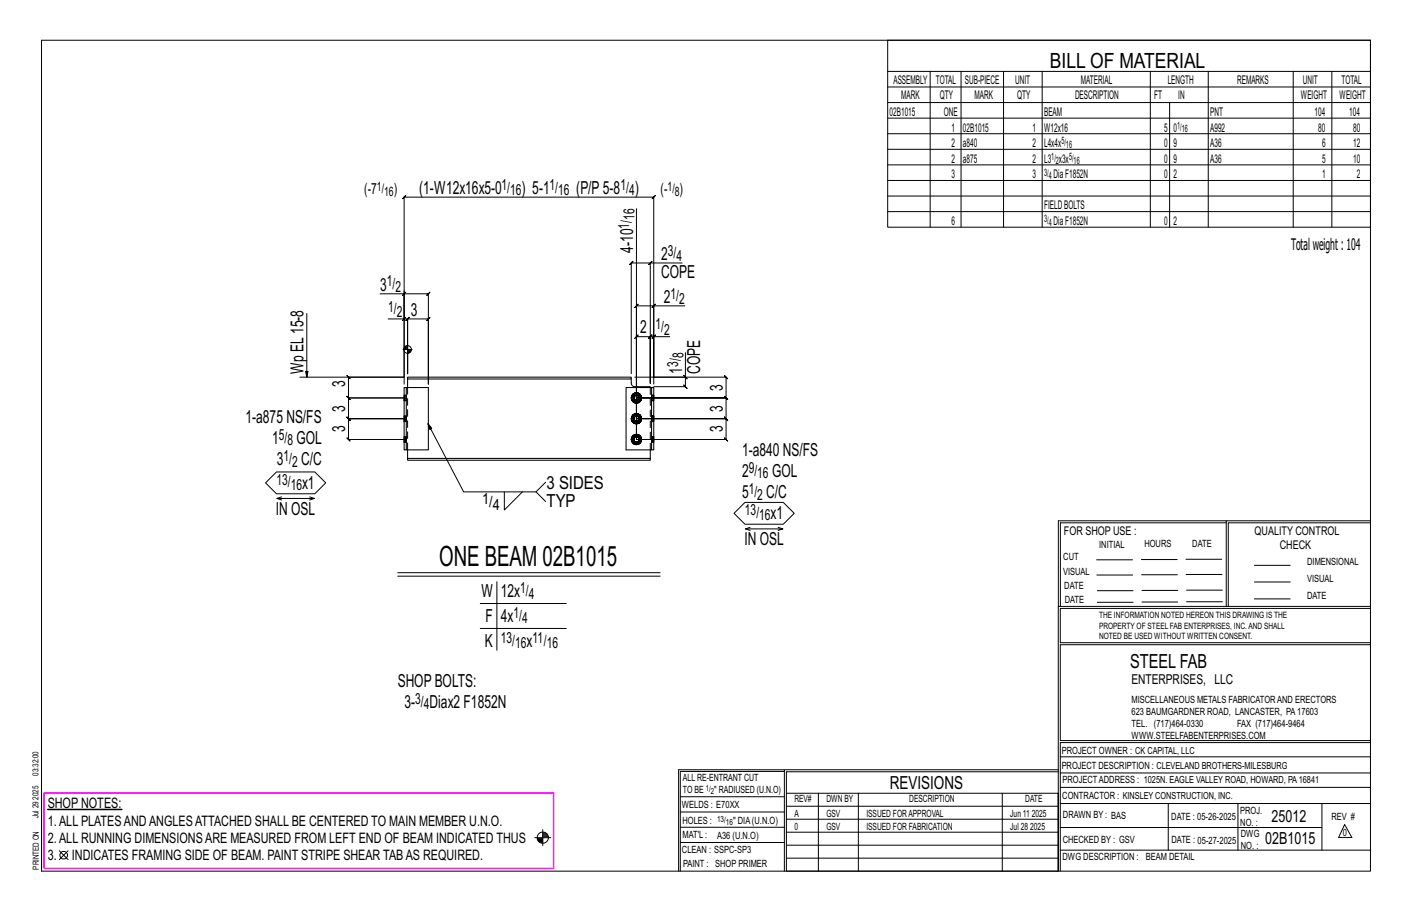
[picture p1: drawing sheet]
<svg xmlns="http://www.w3.org/2000/svg" width="432mm" height="279mm" viewBox="0 0 432 279" stroke-linecap="round" stroke-linejoin="round" font-family="sans-serif">
<path d="M14.6 247.4h22.7v.1h-22.7z" fill="#000" stroke="#000" stroke-width=".31"/>
<g fill="none" stroke="#000" stroke-width=".31">
<path d="M12.7 12.3h406.4v254h-406.4zM271.5 12.3h147.6v57.2h-147.6zM271.5 21.8h147.6M271.5 26.6h147.6M271.5 31.4h147.6M271.5 36.1h147.6M284.5 21.8v47.7M293.9 21.8v47.7M306.9 21.8v47.7M318.7 21.8v47.7M351.8 21.8v47.7M357.7 31.4v38.1"/>
<path d="M369.5 21.8v47.7M395.5 21.8v47.7M407.3 21.8v47.7M271.5 40.9h147.6M271.5 45.6h147.6M271.5 50.4h147.6M271.5 55.2h147.6M271.5 59.9h147.6M194.6 63.8v70.5v-40.8l-.5 .5 1-1-.5 .5h5.3M199.4 79.9l-1 1zM271.5 64.7h147.6M93.8 95.8v19.5l-.4-1.8h.8l-.4 1.8"/>
<path d="M116.2 89.8h7.4v27.6M123.6 88.9v8.6h-4.9M123.6 97.5h1l-.5 .5 1-1-.5 .5v16.7M123.6 89.8h7.4l-.5 .5 1-1-.5 .5v27.6v-19.9l.5-.5-1 1 .5-.5h-6.4l.5-.5-1 1 .5-.5v16.7v-7.4M124.1 97l-1 1zM124.1 89.3l-1 1zM198.9 80.4h-5.9l.5-.5-1 1 .5-.5v33.8M199.9 93.5l.5-.5-1 1zM208.6 80.4h-9.7v36.7v-14.2l-.5 .5 1-1-.5 .5h1M209.4 93.5h-9.5v21.8h22.1l-.5-.5 1 1-.5-.5v6.3l-.5-.5 1 1-.5-.5h-27.4h27.4l-.5-.5 1 1-.5-.5v6.4l-.5-.5 1 1-.5-.5h-27.4h27.4l-.5-.5 1 1-.5-.5v6.3l-.5-.5 1 1-.5-.5h-27.4M91.7 115.3h31.9M123.2 106.8h2.8"/>
<path d="M123.6 106.3v.5M123.8 106v.8M124 105.9v.9M124.2 105.7v1.1M124.4 105.7v1.1M124.6 105.4v2.8M124.9 106.8v1.2M125.1 106.8v1.1M125.3 106.8v1M125.5 106.8v.8M125.7 106.8v.5M198.9 117.1v-14.2l.5-.5-1 1 .5-.5h-4.3l.5-.5-1 1 .5-.5v18.7"/>
<path d="M199.4 103.4l1-1zM199.9 115.3v-55l.5-.5-1 1 .5-.5h-76.3l.5-.5-1 1 .5-.5v55h-17l-.5-.5 1 1-.5-.5v6.3l-.5-.5 1 1-.5-.5h17h-17l-.5-.5 1 1-.5-.5v6.4l-.5-.5 1 1-.5-.5h17h-17l-.5-.5 1 1-.5-.5v6.3l-.5-.5 1 1-.5-.5h17M204.8 102.9h-4.9v14.5M209.1 114.8l1 1zM209.6 107.8v7.5h-15.5M209.6 115.3v2.9l-.5-.5 1 1-.5-.5h-9.7M130.9 129.5l.5 1.8 .6-.4-1.1-1.4 10.9 20.9h22.1l2.9-3M193.1 121.6h.5M193.1 128h.5M193.1 134.3h.5M193.2 121.1l.5 .1-.1 .4M193.2 127.4l.5 .2-.1 .4"/>
<path d="M193.2 133.8l.5 .1-.1 .4M193.6 122.7l.4 .4M193.6 129.1l.4 .3M193.6 135.4l.4 .4M193.6 121.6l.1 .4-.5 .2M193.6 128l.1 .4-.5 .2M193.6 134.3l.1 .4-.5 .2M193.7 121.2l.2-.3-.3-.3a1.52 1.52 0 0 0 0 2.1l.3-.3-.2-.4M193.7 127.6l.2-.3-.3-.4a1.52 1.52 0 0 0 0 2.2l.3-.4-.2-.3M193.7 133.9l.2-.3-.3-.3a1.52 1.52 0 0 0 0 2.1l.3-.3-.2-.4M193.9 122.4l.3 .2-.2 .5 .6 .1M193.9 128.7l.3 .2-.2 .5 .6 .1"/>
<path d="M193.9 135.1l.3 .2-.2 .5 .6 .1M194 120.2l-.4 .4M194 126.6l-.4 .3M194 132.9l-.4 .4M194.2 122.6l.4 .1v.5l.6-.1M194.2 128.9l.4 .1v.5l.6-.1M194.2 135.3l.4 .1v.5l.6-.1M194.6 120.1l-.6 .1 .2 .5-.3 .2M194.6 120.6l.4 .1 .2-.5 .5 .4-.3 .3M194.6 126.5l-.6 .1 .2 .5-.3 .2M194.6 127l.4 .1 .2-.5 .5 .3-.3 .4M194.6 132.8l-.6 .1 .2 .5-.3 .2"/>
<path d="M194.6 133.3l.4 .1 .2-.5 .5 .4-.3 .3M195 120.7l.4 .2 .3 .7h.4l-.1 .6M195 127.1l.4 .2 .3 .7h.4l-.1 .6M195 133.4l.4 .2 .3 .7h.4l-.1 .6M195.2 120.2l-.6-.1v.5l-.4 .1M195.2 126.6l-.6-.1v.5l-.4 .1M195.2 132.9l-.6-.1v.5l-.4 .1M195.4 122.4l.3 .3-.5 .4-.2-.5-.4 .1M195.4 128.7l.3 .4-.5 .3-.2-.5-.4 .1M195.4 135.1l.3 .3-.5 .4-.2-.5-.4 .1M195.6 122l.4 .2-.3 .5M195.6 128.4l.4 .2-.3 .5"/>
<path d="M195.6 134.7l.4 .2-.3 .5M195.7 121.6l-.3 .8-.4 .2M195.7 128l-.3 .7-.4 .2M195.7 134.3l-.3 .8-.4 .2M195.7 120.6l.3 .5-.4 .1M195.7 126.9l.3 .5-.4 .2M195.7 133.3l.3 .5-.4 .1M196 121.1l.1 .5M196 127.4l.1 .6M196 133.8l.1 .5M84.5 144.3h11.8l3.3 3.3-3.3 3.3h-11.8l-3.3-3.3zM84.7 152.4h11.4l-1.4 .4"/>
<path d="M86.1 151.9l-1.4 .5 1.4 .4M94.7 151.9l1.4 .5M154.2 150.4v5.5l5.6-5.5M163.9 150.4l2.9 2.9M224.5 156.9l3.3-3.3h11.7l3.4 3.3-3.4 3.3h-11.7zM375 159.8h-50.7v25.6M375 159.2h-51.3l-.1 107.1M419.1 159.2h-44.1v26.2M419.1 159.8h-43.5v25.6M121.6 175.1h80.3M121.6 176.1h80.3M152 177.8v21"/>
<path d="M228 161.7h11.4l-1.4 .5M229.4 161.2l-1.4 .5 1.4 .5M238 161.2l1.4 .5M335.4 171.1h10.9M335.4 175.8h11M349 171h11M349.1 175.7h11M362.7 171h10.9M362.7 175.6h11M383.6 172.8h11M383.6 177.9h11M146.9 184.5h26.3"/>
<path d="M146.9 192.1h26.3M323.7 185.4h95.4M335.5 184.1h11M335.5 180.6h11M349.2 184h11M349.2 180.5h11M362.9 180.4h10.9M362.9 184h10.9M383.6 183.1h11M419.1 186h-94.9v10.5h94.9M419.1 197.1h-94.9v29.3h94.9v.6h-94.9v39.3M239.9 235.8h-31.9v30.5"/>
<path d="M239.9 235.3h-32.4v31M323.6 235.3h-83.7v31M323.6 235.9h-83.1v6.6M324.2 236.3h94.9M324.2 231.4h94.9M163.5 256.1h4.9M164.3 256.4h1.7M164.4 256.6h1.6M164.5 256.9h1.5M164.7 257.2h1.3M165 257.5h1M166 253.6v4.9"/>
<path d="M166 254.6h.9M166 255.8h1.7M166 254.9h1.3M166 255.2h1.5M166 255.5h1.6M208 252.9h31.9M208 257.5h31.9M208 243.6h31.9M208 248.2h31.9M240.5 242.5h83.1v23.8h-83.1zM240.5 258.4h83.1M240.5 254.4h83.1"/>
<path d="M240.5 250.4h83.1M240.5 246.5h83.1M250.3 242.5v23.8M262.5 242.5v23.8M306.5 242.5v23.8M324.2 253h80.1M324.2 245.6h94.9M324.2 259.9h94.9M324.2 240.7h94.9M357.3 245.6v14.3M378.6 245.6v14.3M404.3 245.6v14.3"/>
<path d="M411.2 252.1l2.2 3.9h-4zM18.1 260.1l2.7 2.7M20.8 260.1l-2.7 2.7M240.5 262.3h83.1"/>
<circle cx="124.6" cy="106.8" r="1.16"/>
<circle cx="166" cy="256.1" r="1.71"/>
<circle cx="19.5" cy="261.4" r="1.17"/>
</g>
<path d="M13.5 242.4h155.8v23.1h-155.8z" fill="none" stroke="#f0f" stroke-width=".5"/>
<path d="M123.6 118.5h.6v19h-.6zM124.2 118.5h6.8v19h-6.8M124.6 115.3h68.4v.6h-68.4zM124.6 115.9v2.6M193 115.9v1.2a1.06 1.06 0 0 0 1.1 1.1h4.8v.3M199.3 118.5h.6v19h-.6zM199.3 118.5h-7.8v19h7.8M124.6 137.5v2.6M198.9 137.5v2.6M124.6 140.1h74.3v.6h-74.3z" fill="none" stroke="#000" stroke-width=".32"/>
<g fill="none" stroke="#000" stroke-width=".31" stroke-dasharray="2 1.4">
<path d="M124.6 118.5v19M123.6 135.1l.7 .1zM123.6 135.1v-.1M123.6 134.7v.3h.7v.1M123.6 134.3v-.3h.7v.3M123.6 134v-.3h.7v.3M123.6 133.7v-.1h.7v.1M123.6 133.6h.7M123.6 128.8l.7 .1zM123.6 128.8v-.2M123.6 128.3v.3h.7v.2M123.6 128v-.3h.7v.3"/>
<path d="M123.6 127.7v-.3h.7v.3M123.6 127.4v-.2h.7v.2M123.6 127.2h.7M123.6 122.4l.7 .1zM123.6 122.4v-.1M123.6 122v.3h.7v.1M123.6 121.6v-.3h.7v.3M123.6 121.3v-.3h.7v.3M123.6 121v-.1h.7v.1M123.6 120.9h.7M124.3 134.7v-.4h-.7v.4h.7v.3M124.3 128.3v-.3h-.7v.3h.7v.3"/>
<path d="M124.3 122v-.4h-.7v.4h.7v.3M193 121.6l.2 .7zM193 128l.2 .6zM193 134.3l.2 .7zM193.1 121.6l.1 .6zM193.1 121.6l.8-1.3-.8 1.3 .8 1.4-.8-1.4h.5M193.1 128l.1 .6zM193.1 128l.8-1.3-.8 1.3 .8 1.3-.8-1.3h.5M193.1 134.3l.1 .6zM193.1 134.3l.8-1.3-.8 1.3 .8 1.4-.8-1.4h.5M193.2 121l-.2 .6zM193.2 122.3l.3 .5z"/>
<path d="M193.2 127.4l-.2 .6zM193.2 128.6l.3 .5zM193.2 133.7l-.2 .6zM193.2 135l.3 .5zM193.2 122.2l.5-.2-.1-.4M193.2 121.1l.5 .1-.1 .4M193.2 128.6l.5-.2-.1-.4M193.2 127.4l.5 .2-.1 .4M193.2 134.9l.5-.2-.1-.4M193.2 133.8l.5 .1-.1 .4M193.5 120.5l-.3 .5zM193.5 122.8l.5 .3z"/>
<path d="M193.5 120.5l.5-.3zM193.5 126.9l-.3 .5zM193.5 129.1l.5 .4zM193.5 126.9l.5-.4zM193.5 133.2l-.3 .5zM193.5 135.5l.5 .3zM193.5 133.2l.5-.3zM193.6 122.7l.4 .4zM193.6 122.7l.4 .4M193.6 120.6l.4-.4zM193.6 120.6l.4-.4M193.6 129.1l.4 .3z"/>
<path d="M193.6 129.1l.4 .3M193.6 126.9l.4-.3zM193.6 126.9l.4-.3M193.6 135.4l.4 .4zM193.6 135.4l.4 .4M193.6 133.3l.4-.4zM193.6 133.3l.4-.4M193.7 122l.5 .6M193.7 121.2l.5-.5M193.7 128.4l.5 .5M193.7 127.6l.5-.5M193.7 134.7l.5 .6"/>
<path d="M193.7 133.9l.5-.5M193.8 121.6l.1 .4zM193.8 128l.1 .4zM193.8 134.3l.1 .4zM193.9 123h1.5zM193.9 120.3h1.5zM193.9 129.3h1.5zM193.9 126.7h1.5zM193.9 135.7h1.5zM193.9 133h1.5zM193.9 120.9l-.3-.3-.5 1 .1-.5v1.1l.4 .5-.4-.5 .4 .5 .3-.3M193.9 127.3l-.3-.4-.5 1.1 .1-.6v1.2l.4 .5-.4-.5 .4 .5 .3-.4"/>
<path d="M193.9 133.6l-.3-.3-.5 1 .1-.5v1.1l.4 .5-.4-.5 .4 .5 .3-.3M193.9 121.2l-.1 .4zM193.9 122l.3 .3zM193.9 121.2l.3-.2zM193.9 127.6l-.1 .4zM193.9 128.4l.3 .3zM193.9 127.6l.3-.3zM193.9 133.9l-.1 .4zM193.9 134.7l.3 .3zM194 123.1l.6 .1zM194 120.2l.6-.1zM194 129.5l.6 .1z"/>
<path d="M194 126.5l.6-.1zM194 135.8l.6 .1zM194 132.9l.6-.1zM194.2 122.6l.4 .1v.5l-.6-.1 .6 .1-.6-.1zM194.2 122.3l.4 .1zM194.2 121l.4-.1zM194.2 128.9l.4 .1v.5l-.6-.1 .6 .1-.6-.1zM194.2 128.7l.4 .1zM194.2 127.3l.4-.1zM194.2 133.7l-.3 .2zM194.2 135.3l.4 .1v.5l-.6-.1 .6 .1-.6-.1zM194.2 135l.4 .1z"/>
<path d="M194.2 133.7l.4-.1zM194.6 120.1l-.6 .1 .6-.1-.6 .1 .2 .5 .4-.1M194.6 123.2l.6-.1zM194.6 123.2l.6-.1M194.6 122.7l.4-.1 .2 .5M194.6 122.4l.4-.1zM194.6 120.9l.4 .1zM194.6 120.1l.6 .1-.6-.1 .6 .1-.2 .5-.4-.1zM194.6 120.1l.6 .1zM194.6 126.5l-.6 .1 .6-.1-.6 .1 .2 .5 .4-.1M194.6 129.6l.6-.1zM194.6 129.5l.6-.1z"/>
<path d="M194.6 129.5l.6-.1M194.6 129l.4-.1 .2 .5M194.6 128.8l.4-.1zM194.6 127.2l.4 .1zM194.6 126.5l.6 .1-.6-.1 .6 .1-.2 .5-.4-.1zM194.6 126.4l.6 .1zM194.6 132.8l-.6 .1 .6-.1-.6 .1 .2 .5 .4-.1M194.6 135.9l.6-.1zM194.6 135.9l.6-.1M194.6 135.4l.4-.1 .2 .5M194.6 135.1l.4-.1zM194.6 133.6l.4 .1z"/>
<path d="M194.6 132.8l.6 .1-.6-.1 .6 .1-.2 .5-.4-.1zM194.6 132.8l.6 .1zM195 122.6l.4-.2M195 122.3l.3-.3zM195 121l.3 .2zM195 120.7l.4 .2M195 128.9l.4-.2M195 128.7l.3-.3zM195 127.3l.3 .3zM195 127.1l.4 .2M195 135.3l.4-.2M195 135l.3-.3z"/>
<path d="M195 133.7l.3 .2zM195 133.4l.4 .2M195.2 123.1l.5-.4zM195.2 123.1l.5-.4M195.2 120.2l.5 .4zM195.2 120.2l.5 .4M195.2 129.4l.5-.3zM195.2 129.4l.5-.3M195.2 126.6l.5 .3zM195.2 126.6l.5 .3M195.2 135.8l.5-.4zM195.2 135.8l.5-.4"/>
<path d="M195.2 132.9l.5 .4zM195.2 132.9l.5 .4M195.2 123.1l.6-.3zM195.2 120.2l.6 .3zM195.2 129.5l.6-.4zM195.2 126.5l.6 .4zM195.2 135.8l.6-.3zM195.2 132.9l.6 .3zM195.3 121.2l.1 .4zM195.3 127.6l.1 .4zM195.3 133.9l.1 .4zM195.4 120.3l.7 1.3z"/>
<path d="M195.4 126.7l.7 1.3zM195.4 133l.7 1.3zM195.4 121.6l-.1 .4zM195.4 128l-.1 .4zM195.4 134.3l-.1 .4zM195.6 122l.4 .2-.3 .5M195.6 121.2l.4-.1-.3-.5M195.6 128.4l.4 .2-.3 .5M195.6 127.6l.4-.2-.3-.5M195.6 134.7l.4 .2-.3 .5M195.6 133.9l.4-.1-.3-.5M195.7 122.7l-.3-.3 .3-.8"/>
<path d="M195.7 120.6l-.3 .3 .3 .7h.4l-.1 .6M195.7 129.1l-.3-.4 .3-.7M195.7 126.9l-.3 .4 .3 .7h.4l-.1 .6M195.7 135.4l-.3-.3 .3-.8M195.7 133.3l-.3 .3 .3 .7h.4l-.1 .6M195.8 120.5l.3 .5zM195.8 126.9l.3 .5zM195.8 133.2l.3 .5zM196 121.1l.1 .5zM196 121.1l.1 .5M196 127.4l.1 .6zM196 127.4l.1 .6"/>
<path d="M196 133.8l.1 .5zM196 133.8l.1 .5M196.1 122.3l-.3 .5zM196.1 121l.1 .6zM196.1 128.6l-.3 .5zM196.1 127.4l.1 .6zM196.1 135l-.3 .5zM196.1 133.7l.1 .6zM196.1 121.6l-.7 1.4zM196.1 128l-.7 1.3zM196.1 134.3l-.7 1.4zM196.2 121.6l-.1 .7z"/>
<path d="M196.2 128l-.1 .6zM196.2 134.3l-.1 .7zM198.9 137.5v-19M199.2 120.8l.7 .1zM199.2 121.3v.3h.7v-.3h-.7v-.3M199.2 127.1l.7 .1zM199.2 127.7v.3h.7v-.3h-.7v-.3M199.2 133.5l.7 .1zM199.2 134v.3h.7v-.3h-.7v-.3M199.9 120.9v.1M199.9 121.3v-.3h-.7v-.1M199.9 121.6v.4h-.7v-.4"/>
<path d="M199.9 122v.3h-.7v-.3M199.9 122.3v.1h-.7v-.1M199.9 122.4h-.7M199.9 127.2v.2M199.9 127.7v-.3h-.7v-.2M199.9 128v.3h-.7v-.3M199.9 128.3v.3h-.7v-.3M199.9 128.6v.2h-.7v-.2M199.9 128.8h-.7M199.9 133.6v.1M199.9 134v-.3h-.7v-.1M199.9 134.3v.4h-.7v-.4"/>
<path d="M199.9 134.7v.3h-.7v-.3M199.9 135v.1h-.7v-.1M199.9 135.1h-.7"/>
</g>
<text font-size="8.6" x="134.3" y="173.1">ONE BEAM 02B1015</text>
<text font-size="6.4" x="321.1" y="20.7">BILL OF MATERIAL</text>
<text font-size="5.9" x="345.6" y="204.1">STEEL FAB</text>
<g font-size="5.5">
<text x="128.2" y="59.3">(1-W12x16x5-0</text>
<text x="159.5" y="59.3">) 5-1</text>
<text x="176.2" y="59.3">(P/P5-8</text>
<text x="194.1" y="59.3">)</text>
<text x="193.6" y="77.3" transform="rotate(-90 193.6 77.3)">4-10</text>
<text x="202.2" y="79.4">2</text>
<text x="116.2" y="88.8">3</text>
<text x="202.2" y="84.9">COPE</text>
<text x="203" y="92.5">2</text>
<text x="125.6" y="96.5">3</text>
<text x="195.7" y="101.9">2</text>
<text x="92.8" y="114.2" transform="rotate(-90 92.8 114.2)">Wp EL15-8</text>
<text x="105.6" y="118.4" transform="rotate(-90 105.6 118.4)">3</text>
<text x="208.6" y="114.2" transform="rotate(-90 208.6 114.2)">1</text>
<text x="214.1" y="114.2" transform="rotate(-90 214.1 114.2)">COPE</text>
<text x="221" y="119.5" transform="rotate(-90 221 119.5)">3</text>
<text x="105.6" y="125.8" transform="rotate(-90 105.6 125.8)">3</text>
<text x="221" y="125.8" transform="rotate(-90 221 125.8)">3</text>
<text x="75.1" y="129.2">1-a875 NS/FS</text>
<text x="83.2" y="135.7">1</text>
<text x="90.7" y="135.7">GOL</text>
<text x="105.6" y="132.2" transform="rotate(-90 105.6 132.2)">3</text>
<text x="221" y="132.2" transform="rotate(-90 221 132.2)">3</text>
<text x="84.7" y="142.2">3</text>
<text x="92.1" y="142.2">C/C</text>
<text x="226.9" y="139.3">1-a840 NS/FS</text>
<text x="92.4" y="149.4">x1</text>
<text x="167.1" y="149.4">3 SIDES</text>
<text x="226.9" y="145.8">2</text>
<text x="236.1" y="145.8">GOL</text>
<text x="167.1" y="154.9">TYP</text>
<text x="226.9" y="152.3">5</text>
<text x="234.3" y="152.3">C/C</text>
<text x="84.4" y="157.4">IN OSL</text>
<text x="235.7" y="158.7">x1</text>
<text x="227.6" y="166.7">IN OSL</text>
<text x="147.3" y="182.5">W</text>
<text x="153.1" y="182.5">12x</text>
<text x="148.5" y="190.2">F</text>
<text x="153.1" y="190.2">4x</text>
<text x="148.3" y="197.8">K</text>
<text x="161" y="197.8">x</text>
<text x="121.6" y="209.9">SHOPBOLTS:</text>
<text x="123.7" y="216.4">3-</text>
<text x="131.3" y="216.4">Diax2 F1852N</text>
<text x="272.2" y="241.1">REVISIONS</text>
</g>
<g font-size="5.1">
<text x="388.9" y="251.3">25012</text>
<text x="386.9" y="258.1">02B1015</text>
</g>
<text font-size="4.9" x="394.8" y="76.4">Totalweight : 104</text>
<g font-size="4.7">
<text x="111.4" y="59.4">(-7</text>
<text x="120.4" y="59.4">)</text>
<text x="153.4" y="58">1/</text>
<text x="156" y="59.7">16</text>
<text x="168.1" y="58">1/</text>
<text x="170.7" y="59.7">16</text>
<text x="189.8" y="58">1/</text>
<text x="192.4" y="59.7">4</text>
<text x="202" y="59.4">(-</text>
<text x="207.8" y="59.4">)</text>
<text x="192.4" y="69.9" transform="rotate(-90 192.4 69.9)">1/</text>
<text x="194.1" y="67.3" transform="rotate(-90 194.1 67.3)">16</text>
<text x="204.3" y="78.2">3/</text>
<text x="206.9" y="79.8">4</text>
<text x="118.3" y="87.6">1/</text>
<text x="120.9" y="89.2">2</text>
<text x="118.7" y="95.3">1/</text>
<text x="205.1" y="91.3">1/</text>
<text x="207.7" y="92.9">2</text>
<text x="121.3" y="96.9">2</text>
<text x="200.4" y="100.7">1/</text>
<text x="203.1" y="102.3">2</text>
<text x="207.4" y="112.2" transform="rotate(-90 207.4 112.2)">3/</text>
<text x="209" y="109.5" transform="rotate(-90 209 109.5)">8</text>
<text x="85.3" y="134.4">5/</text>
<text x="87.9" y="136.1">8</text>
<text x="86.7" y="141">1/</text>
<text x="89.3" y="142.6">2</text>
<text x="84.5" y="148.1">13/</text>
<text x="88.9" y="149.8">16</text>
<text x="229" y="144.6">9/</text>
<text x="231.6" y="146.2">16</text>
<text x="147.4" y="154.2">1/</text>
<text x="150.7" y="155.9">4</text>
<text x="229" y="151.1">1/</text>
<text x="231.6" y="152.8">2</text>
<text x="227.8" y="157.4">13/</text>
<text x="232.2" y="159.1">16</text>
<text x="159.1" y="181.3">1/</text>
<text x="161.7" y="183">4</text>
<text x="157" y="188.9">1/</text>
<text x="159.6" y="190.6">4</text>
<text x="153.1" y="196.5">13/</text>
<text x="162.8" y="196.5">11/</text>
<text x="157.5" y="198.2">16</text>
<text x="167.2" y="198.2">16</text>
<text x="127" y="215.2">3/</text>
<text x="129.6" y="216.8">4</text>
</g>
<g font-size="4.4">
<text x="14.6" y="247.1">SHOP NOTES:</text>
<text x="14.6" y="257.6">2.ALL RUNNING DIMENSIONSARE MEASURED FROM LEFT END OF BEAM INDICATED THUS</text>
<text x="14.6" y="252.4">1.ALL PLATESANDANGLESATTACHED SHALL BE CENTERED TO MAIN MEMBER U.N.O.</text>
<text x="14.6" y="262.8">3.</text>
<text x="22" y="262.8">INDICATES FRAMING SIDE OF BEAM. PAINT STRIPE SHEAR TABAS REQUIRED.</text>
</g>
<text font-size="4.2" x="346" y="209.1">ENTERPRISES, LLC</text>
<g font-size="4">
<text x="115.2" y="58.4">1/</text>
<text x="117.5" y="59.8">16</text>
<text x="204.1" y="58.4">1/</text>
<text x="206.3" y="59.8">8</text>
</g>
<g font-size="3.7">
<text x="273.2" y="25.6">ASSEMBLY</text>
<text x="286.2" y="25.6">TOTAL</text>
<text x="295.1" y="25.6">SUB-PIECE</text>
<text x="310.4" y="25.6">UNIT</text>
<text x="330.5" y="25.6">MATERIAL</text>
<text x="357.1" y="25.6">LENGTH</text>
<text x="378.3" y="25.6">REMARKS</text>
<text x="398.4" y="25.6">UNIT</text>
<text x="410.2" y="25.6">TOTAL</text>
<text x="272.1" y="35.5">02B1015</text>
<text x="275.6" y="30.4">MARK</text>
<text x="287.4" y="30.4">QTY</text>
<text x="288.6" y="35.5">ONE</text>
<text x="298" y="30.4">MARK</text>
<text x="311" y="30.4">QTY</text>
<text x="319.3" y="35.5">BEAM</text>
<text x="328.7" y="30.4">DESCRIPTION</text>
<text x="353" y="30.4">FT</text>
<text x="360.3" y="30.4">IN</text>
<text x="370.1" y="35.5">PNT</text>
<text x="397.8" y="30.4">WEIGHT</text>
<text x="402" y="35.5">104</text>
<text x="409.6" y="30.4">WEIGHT</text>
<text x="412.6" y="35.5">104</text>
<text x="290.9" y="40.2">1</text>
<text x="294.5" y="40.2">02B1015</text>
<text x="315.8" y="40.2">1</text>
<text x="319.3" y="40.2">W12x16</text>
<text x="356" y="40.2">5</text>
<text x="358.9" y="40.2">0</text>
<text x="370.1" y="40.2">A992</text>
<text x="403.2" y="40.2">80</text>
<text x="413.8" y="40.2">80</text>
<text x="290.9" y="45">2</text>
<text x="294.5" y="45">a840</text>
<text x="315.8" y="45">2</text>
<text x="319.3" y="45">L4x4x</text>
<text x="356" y="45">0</text>
<text x="358.9" y="45">9</text>
<text x="370.1" y="45">A36</text>
<text x="404.3" y="45">6</text>
<text x="413.8" y="45">12</text>
<text x="290.9" y="49.7">2</text>
<text x="294.5" y="49.7">a875</text>
<text x="315.8" y="49.7">2</text>
<text x="319.3" y="49.7">L3 x3x</text>
<text x="356" y="49.7">0</text>
<text x="358.9" y="49.7">9</text>
<text x="370.1" y="49.7">A36</text>
<text x="404.3" y="49.7">5</text>
<text x="413.8" y="49.7">10</text>
<text x="290.9" y="54.5">3</text>
<text x="315.8" y="54.5">3</text>
<text x="322.2" y="54.5">DiaF1852N</text>
<text x="356" y="54.5">0</text>
<text x="358.9" y="54.5">2</text>
<text x="404.3" y="54.5">1</text>
<text x="415" y="54.5">2</text>
<text x="319.3" y="64">FIELDBOLTS</text>
<text x="290.9" y="68.8">6</text>
<text x="322.2" y="68.8">DiaF1852N</text>
<text x="356" y="68.8">0</text>
<text x="358.9" y="68.8">2</text>
<text x="325.3" y="163.4">FOR SHOP USE :</text>
<text x="383.7" y="163.4">QUALITY CONTROL</text>
<text x="391.4" y="167.8">CHECK</text>
</g>
<g font-size="3.1">
<text x="360" y="39.4">1/</text>
<text x="361.4" y="40.5">16</text>
<text x="324.6" y="44.1">5/</text>
<text x="326" y="45.3">16</text>
<text x="319.3" y="53.7">3/</text>
<text x="321.5" y="48.9">1/</text>
<text x="322.9" y="50">2</text>
<text x="326.9" y="48.9">5/</text>
<text x="328.3" y="50">16</text>
<text x="320.7" y="54.8">4</text>
<text x="319.3" y="68">3/</text>
<text x="320.7" y="69.1">4</text>
<text x="336.2" y="167.4">INITIAL</text>
<text x="350" y="167.1">HOURS</text>
<text x="364.6" y="167.2">DATE</text>
<text x="325.2" y="171.3">CUT</text>
<text x="399.8" y="172.8">DIMENSIONAL</text>
<text x="325.1" y="175.8">VISUAL</text>
<text x="399.8" y="177.9">VISUAL</text>
<text x="325.5" y="180">DATE</text>
<text x="325.7" y="184.4">DATE</text>
<text x="399.8" y="183.1">DATE</text>
<text x="346" y="215">MISCELLANEOUS METALS FABRICATORAND ERECTORS</text>
<text x="346" y="218.6">623 BAUMGARDNER ROAD, LANCASTER, PA17603</text>
<text x="346" y="225.8">WWW.STEELFABENTERPRISES.COM</text>
<text x="346" y="222.2">TEL. (717)464-0330</text>
<text x="378.3" y="222.2">FAX (717)464-9464</text>
<text x="324.7" y="230.5">PROJECT OWNER : CK CAPITAL, LLC</text>
<text x="208.8" y="238.8">ALL RE-ENTRANT CUT</text>
<text x="324.7" y="235.1">PROJECT DESCRIPTION : CLEVELAND BROTHERS-MILESBURG</text>
<text x="324.9" y="239.5">PROJECTADDRESS : 1025N. EAGLE VALLEY ROAD, HOWARD, PA16841</text>
<text x="208.8" y="242.5">TO BE</text>
<text x="218.4" y="242.5">&quot; RADIUSED (U.N.O)</text>
<text x="242.9" y="245.3">REV#</text>
<text x="252.7" y="245.3">DWN BY</text>
<text x="278.1" y="245.3">DESCRIPTION</text>
<text x="313.5" y="245.3">DATE</text>
<text x="324.9" y="244.2">CONTRACTOR : KINSLEY CONSTRUCTION, INC.</text>
<text x="208.5" y="247">WELDS : E70XX</text>
<text x="208.7" y="251.7">HOLES :</text>
<text x="224.2" y="251.8">&quot; DIA(U.N.O)</text>
<text x="242.9" y="249.9">A</text>
<text x="252.7" y="249.9">GSV</text>
<text x="264.9" y="249.9">ISSUED FORAPPROVAL</text>
<text x="309" y="249.9">Jun 11</text>
<text x="315.5" y="249.9">2025</text>
<text x="325.1" y="250">DRAWN BY : BAS</text>
<text x="358.2" y="250.5">DATE : 05-26-2025</text>
<text x="379.3" y="248.9">PROJ.</text>
<text x="407.2" y="250.5">REV #</text>
<text x="208.7" y="256.3">MAT'L :</text>
<text x="219.3" y="256.4">A36 (U.N.O)</text>
<text x="242.9" y="253.8">0</text>
<text x="252.7" y="253.8">GSV</text>
<text x="264.9" y="253.8">ISSUED FOR FABRICATION</text>
<text x="309" y="253.8">Jul 28</text>
<text x="315" y="253.8">2025</text>
<text x="325" y="257.6">CHECKED BY : GSV</text>
<text x="358.3" y="257.7">DATE : 05-27-2025</text>
<text x="379.3" y="252.5">NO. :</text>
<text x="379.5" y="255.9">DWG</text>
<text x="410.6" y="255.5">0</text>
<text x="208.6" y="260.7">CLEAN : SSPC-SP3</text>
<text x="324.9" y="262.9">DWG DESCRIPTION :</text>
<text x="350.4" y="263">BEAM DETAIL</text>
<text x="379.5" y="259.5">NO. :</text>
<text x="208.9" y="265">PAINT : SHOP PRIMER</text>
</g>
<g font-size="2.7">
<text x="336.1" y="189">THE INFORMATION NOTED HEREON THIS DRAWING IS THE</text>
<text x="336.1" y="195.4">NOTED BE USED WITHOUT WRITTEN CONSENT.</text>
<text x="336.1" y="192.2">PROPERTY OF STEEL FAB ENTERPRISES, INC.AND SHALL</text>
</g>
<g font-size="2.6">
<text x="215.9" y="241.8">1/</text>
<text x="217.4" y="242.7">2</text>
<text x="219.3" y="251.1">13/</text>
<text x="222" y="252.1">16</text>
</g>
<g font-size="2.5">
<text x="11.7" y="237.1" transform="rotate(-90 11.7 237.1)">03:32:00</text>
<text x="11.8" y="244.4" transform="rotate(-90 11.8 244.4)">2025</text>
<text x="11.8" y="250.1" transform="rotate(-90 11.8 250.1)">Jul 29</text>
<text x="11.9" y="265.8" transform="rotate(-90 11.9 265.8)">PRINTED ON</text>
</g>
</svg>
